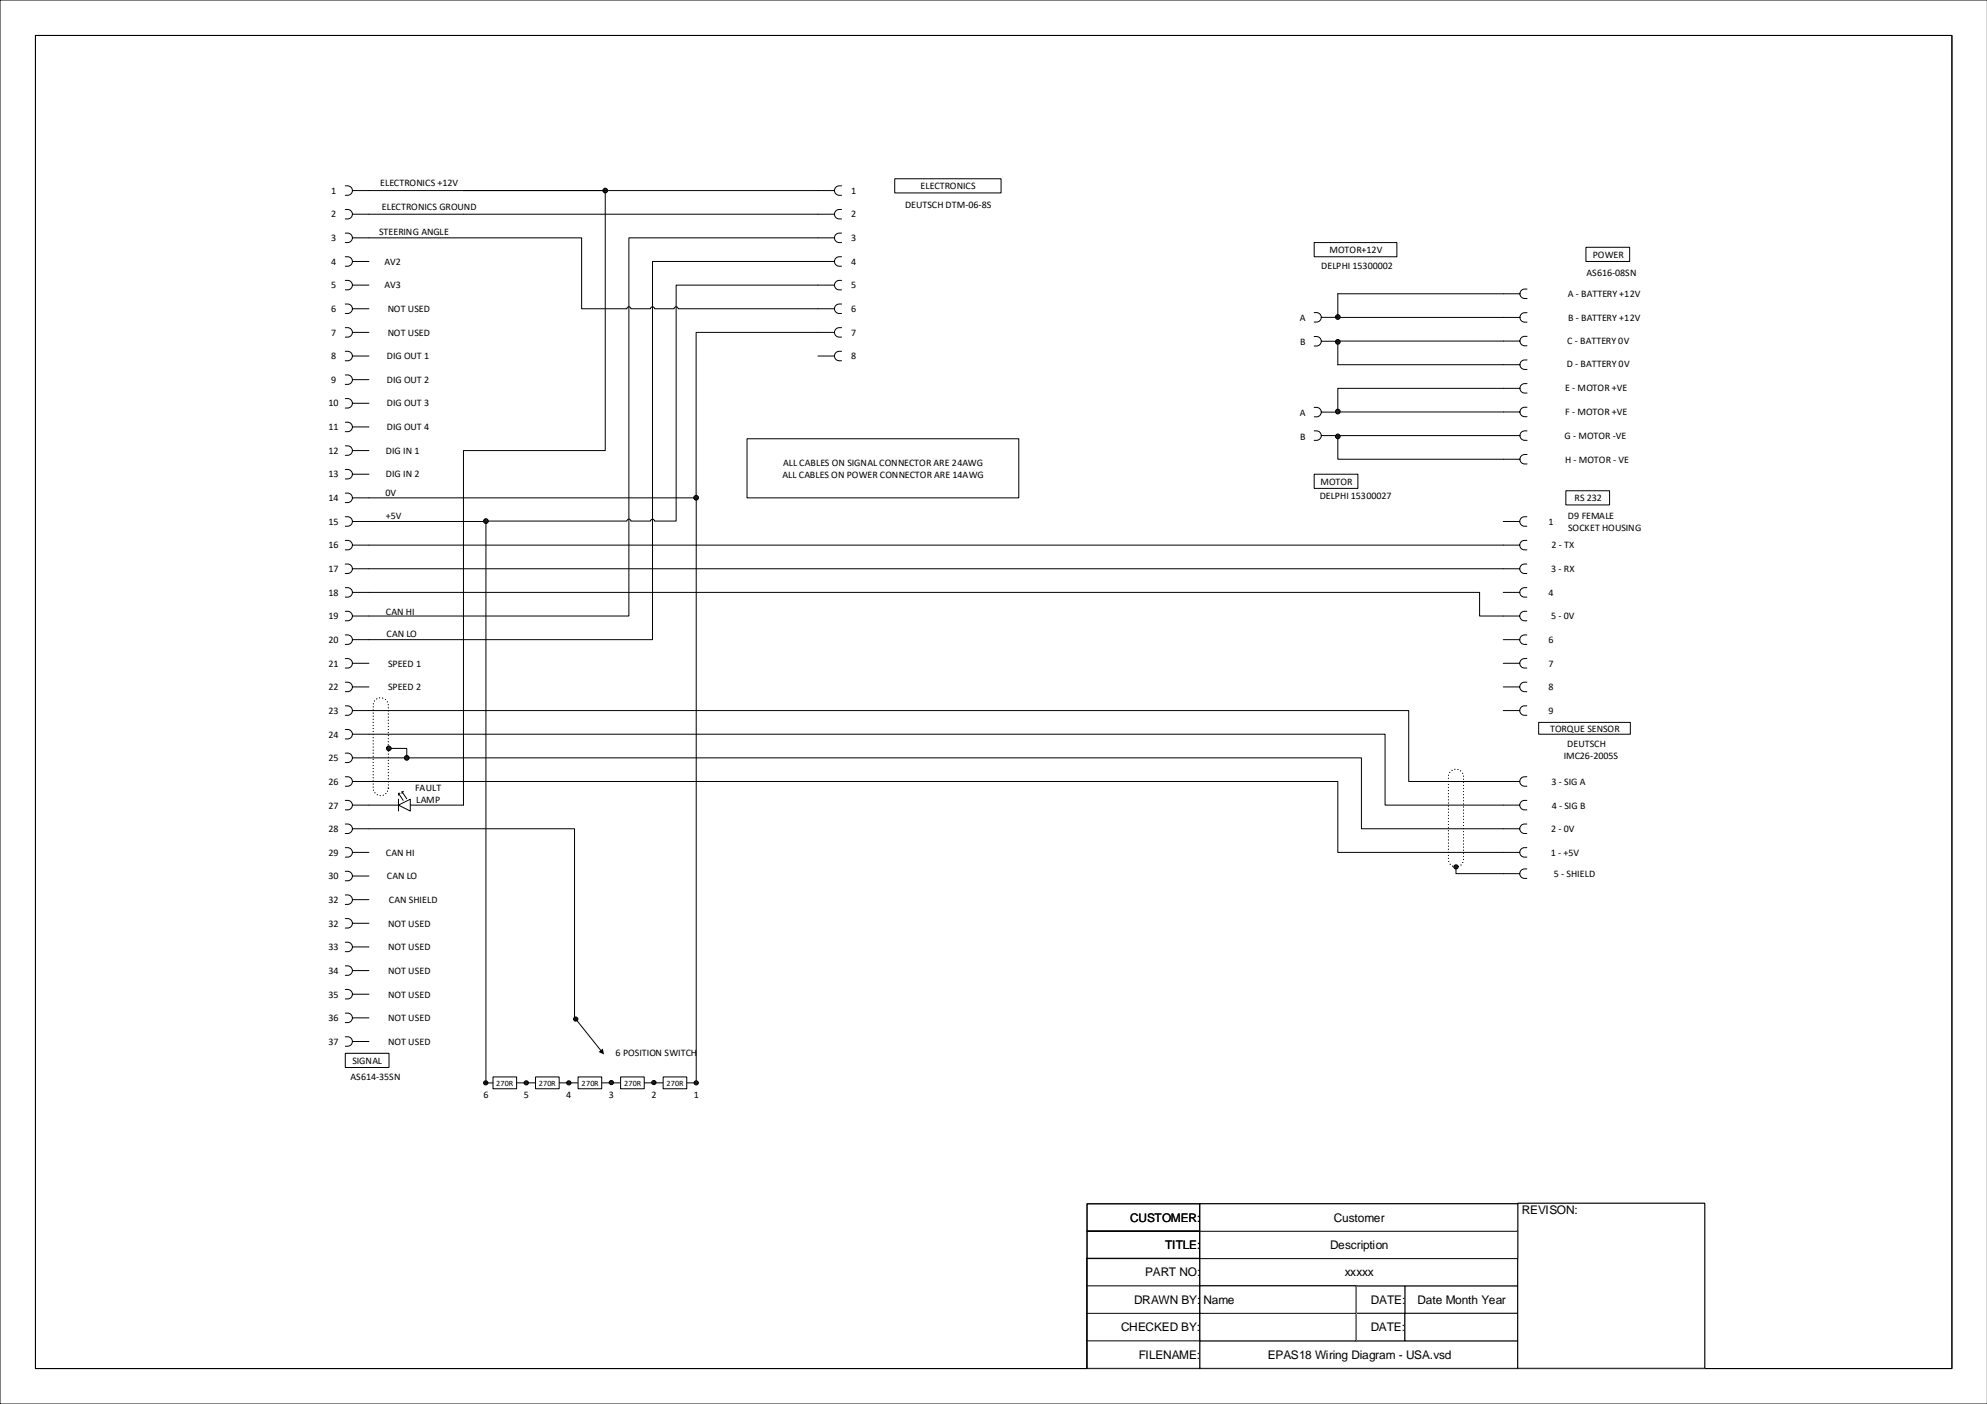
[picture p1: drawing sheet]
<svg xmlns="http://www.w3.org/2000/svg" width="841mm" height="594mm" viewBox="0 0 841 594" stroke-linecap="round" stroke-linejoin="round" font-family="sans-serif">
<path d="M840.9 0h-840.9v594h840.9M15 15h811v564h-811z" fill="none" stroke="#000" stroke-width=".42"/>
<path d="M460 532.4h47.8v46.5h-47.8z" fill-rule="evenodd" fill="#fff"/>
<path d="M460 532.4h47.8v46.5h-47.8z" fill="none" stroke="#000" stroke-width=".42"/>
<path d="M507.8 532.4h134.5v46.5h-134.5z" fill-rule="evenodd" fill="#fff"/>
<path d="M507.8 532.4h134.5v46.5h-134.5zM460 544h182.3M460 555.6h182.3M460 567.3h182.3" fill="none" stroke="#000" stroke-width=".42"/>
<path d="M594.5 544h47.8v11.6h-47.8z" fill-rule="evenodd" fill="#fff"/>
<path d="M594.5 544h47.8v11.6h-47.8z" fill="none" stroke="#000" stroke-width=".42"/>
<path d="M594.5 555.6h47.8v11.7h-47.8z" fill-rule="evenodd" fill="#fff"/>
<path d="M594.5 555.6h47.8v11.7h-47.8z" fill="none" stroke="#000" stroke-width=".42"/>
<path d="M573.9 544h20.6v11.6h-20.6z" fill-rule="evenodd" fill="#fff"/>
<path d="M573.9 544h20.6v11.6h-20.6z" fill="none" stroke="#000" stroke-width=".42"/>
<path d="M573.8 555.6h20.6v11.7h-20.6z" fill-rule="evenodd" fill="#fff"/>
<path d="M573.8 555.6h20.6v11.7h-20.6z" fill="none" stroke="#000" stroke-width=".42"/>
<path d="M507.8 532.4h134.5v11.6h-134.5z" fill-rule="evenodd" fill="#fff"/>
<path d="M507.8 532.4h134.5v11.6h-134.5z" fill="none" stroke="#000" stroke-width=".42"/>
<path d="M507.8 555.6h66.1v11.7h-66.1z" fill-rule="evenodd" fill="#fff"/>
<path d="M507.8 555.6h66.1v11.7h-66.1z" fill="none" stroke="#000" stroke-width=".42"/>
<path d="M507.8 544h66.1v11.6h-66.1z" fill-rule="evenodd" fill="#fff"/>
<path d="M507.8 544h66.1v11.6h-66.1z" fill="none" stroke="#000" stroke-width=".42"/>
<path d="M642.3 509.1h79.1v69.8h-79.1z" fill-rule="evenodd" fill="#fff"/>
<path d="M642.3 509.1h79.1v69.8h-79.1zM460 520.8h47.8v11.7h-47.8zM460 532.3v46.5" fill="none" stroke="#000" stroke-width=".42"/>
<path d="M507.8 520.8h134.5v11.7h-134.5z" fill-rule="evenodd" fill="#fff"/>
<path d="M460 509.3h47.8v11.6h-47.8zM507.8 520.8h134.5v11.7h-134.5z" fill="none" stroke="#000" stroke-width=".42"/>
<path d="M507.8 509.3h134.5v11.6h-134.5z" fill-rule="evenodd" fill="#fff"/>
<path d="M507.8 509.3h134.5v11.6h-134.5z" fill="none" stroke="#000" stroke-width=".42"/>
<path d="M460 532.4h47.8v46.5h-47.8z" fill-rule="evenodd" fill="#fff"/>
<path d="M460 532.4h47.8v46.5h-47.8z" fill="none" stroke="#000" stroke-width=".42"/>
<path d="M507.8 532.4h134.5v46.5h-134.5z" fill-rule="evenodd" fill="#fff"/>
<path d="M507.8 532.4h134.5v46.5h-134.5zM460 544h182.3M460 555.6h182.3M460 567.3h182.3" fill="none" stroke="#000" stroke-width=".42"/>
<path d="M594.5 544h47.8v11.6h-47.8z" fill-rule="evenodd" fill="#fff"/>
<path d="M594.5 544h47.8v11.6h-47.8z" fill="none" stroke="#000" stroke-width=".42"/>
<path d="M594.5 555.6h47.8v11.7h-47.8z" fill-rule="evenodd" fill="#fff"/>
<path d="M594.5 555.6h47.8v11.7h-47.8z" fill="none" stroke="#000" stroke-width=".42"/>
<path d="M573.9 544h20.6v11.6h-20.6z" fill-rule="evenodd" fill="#fff"/>
<path d="M573.9 544h20.6v11.6h-20.6z" fill="none" stroke="#000" stroke-width=".42"/>
<path d="M573.8 555.6h20.6v11.7h-20.6z" fill-rule="evenodd" fill="#fff"/>
<path d="M573.8 555.6h20.6v11.7h-20.6z" fill="none" stroke="#000" stroke-width=".42"/>
<path d="M507.8 532.4h134.5v11.6h-134.5z" fill-rule="evenodd" fill="#fff"/>
<path d="M507.8 532.4h134.5v11.6h-134.5z" fill="none" stroke="#000" stroke-width=".42"/>
<path d="M507.8 555.6h66.1v11.7h-66.1z" fill-rule="evenodd" fill="#fff"/>
<path d="M507.8 555.6h66.1v11.7h-66.1z" fill="none" stroke="#000" stroke-width=".42"/>
<path d="M507.8 544h66.1v11.6h-66.1z" fill-rule="evenodd" fill="#fff"/>
<path d="M507.8 544h66.1v11.6h-66.1z" fill="none" stroke="#000" stroke-width=".42"/>
<path d="M642.3 509.1h79.1v69.8h-79.1z" fill-rule="evenodd" fill="#fff"/>
<path d="M642.3 509.1h79.1v69.8h-79.1zM460 520.8h47.8v11.7h-47.8zM460 532.3v46.5" fill="none" stroke="#000" stroke-width=".42"/>
<path d="M507.8 520.8h134.5v11.7h-134.5z" fill-rule="evenodd" fill="#fff"/>
<path d="M460 509.3h47.8v11.6h-47.8zM507.8 520.8h134.5v11.7h-134.5z" fill="none" stroke="#000" stroke-width=".42"/>
<path d="M507.8 509.3h134.5v11.6h-134.5z" fill-rule="evenodd" fill="#fff"/>
<g fill="none" stroke="#000" stroke-width=".42">
<path d="M146.1 78.6a2.17 2.17 0 0 1 3 2 2.17 2.17 0 0 1-3 2M146.1 88.6a2.17 2.17 0 0 1 3 2 2.17 2.17 0 0 1-3 2M146.1 98.6a2.17 2.17 0 0 1 3 2 2.17 2.17 0 0 1-3 2M149.1 80.6h107M149.1 90.6h47M146.1 118.6a2.17 2.17 0 0 1 3 2 2.17 2.17 0 0 1-3 2M146.1 108.6a2.17 2.17 0 0 1 3 2 2.17 2.17 0 0 1-3 2M149.1 110.6h7M149.1 100.6h7M146.1 128.6a2.17 2.17 0 0 1 3 2 2.17 2.17 0 0 1-3 2M146.1 138.6a2.17 2.17 0 0 1 3 2 2.17 2.17 0 0 1-3 2M149.1 130.6h7"/>
<path d="M149.1 120.6h7M146.1 158.6a2.17 2.17 0 0 1 3 2 2.17 2.17 0 0 1-3 2M146.1 148.6a2.17 2.17 0 0 1 3 2 2.17 2.17 0 0 1-3 2M149.1 150.6h7M149.1 140.6h7M146.1 168.6a2.17 2.17 0 0 1 3 2 2.17 2.17 0 0 1-3 2M146.1 178.6a2.17 2.17 0 0 1 3 2 2.17 2.17 0 0 1-3 2M149.1 170.6h7M149.1 160.6h7M146.1 188.6a2.17 2.17 0 0 1 3 2 2.17 2.17 0 0 1-3 2M146.1 198.6a2.17 2.17 0 0 1 3 2 2.17 2.17 0 0 1-3 2M149.1 180.6h7"/>
<path d="M149.1 190.6h7M146.1 218.6a2.17 2.17 0 0 1 3 2 2.17 2.17 0 0 1-3 2M146.1 208.6a2.17 2.17 0 0 1 3 2 2.17 2.17 0 0 1-3 2M149.1 210.6h7M149.1 200.6h7M646.1 218.6a2.17 2.17 0 0 0-3 2 2.17 2.17 0 0 0 3 2M146.1 228.6a2.17 2.17 0 0 1 3 2 2.17 2.17 0 0 1-3 2M146.1 238.6a2.17 2.17 0 0 1 3 2 2.17 2.17 0 0 1-3 2M149.1 230.6h494M149.1 220.6h7M636.1 220.6h7M646.1 238.6a2.17 2.17 0 0 0-3 2 2.17 2.17 0 0 0 3 2"/>
<path d="M646.1 228.6a2.17 2.17 0 0 0-3 2 2.17 2.17 0 0 0 3 2M146.1 258.6a2.17 2.17 0 0 1 3 2 2.17 2.17 0 0 1-3 2M146.1 248.6a2.17 2.17 0 0 1 3 2 2.17 2.17 0 0 1-3 2M149.1 250.6h477v10h17M149.1 240.6h494M636.1 250.6h7M646.1 258.6a2.17 2.17 0 0 0-3 2 2.17 2.17 0 0 0 3 2M646.1 248.6a2.17 2.17 0 0 0-3 2 2.17 2.17 0 0 0 3 2M146.1 268.6a2.17 2.17 0 0 1 3 2 2.17 2.17 0 0 1-3 2M146.1 278.6a2.17 2.17 0 0 1 3 2 2.17 2.17 0 0 1-3 2M149.1 270.6h7M149.1 260.6h7"/>
<path d="M636.1 270.6h7M646.1 278.6a2.17 2.17 0 0 0-3 2 2.17 2.17 0 0 0 3 2M646.1 268.6a2.17 2.17 0 0 0-3 2 2.17 2.17 0 0 0 3 2M146.1 288.6a2.17 2.17 0 0 1 3 2 2.17 2.17 0 0 1-3 2M146.1 298.6a2.17 2.17 0 0 1 3 2 2.17 2.17 0 0 1-3 2M149.1 280.6h7M149.1 290.6h7M636.1 280.6h7M636.1 290.6h7M646.1 298.6a2.17 2.17 0 0 0-3 2 2.17 2.17 0 0 0 3 2M646.1 288.6a2.17 2.17 0 0 0-3 2 2.17 2.17 0 0 0 3 2M146.1 318.6a2.17 2.17 0 0 1 3 2 2.17 2.17 0 0 1-3 2"/>
<path d="M146.1 308.6a2.17 2.17 0 0 1 3 2 2.17 2.17 0 0 1-3 2M149.1 310.6h7M149.1 300.6h7M636.1 300.6h7M146.1 328.6a2.17 2.17 0 0 1 3 2 2.17 2.17 0 0 1-3 2M146.1 338.6a2.17 2.17 0 0 1 3 2 2.17 2.17 0 0 1-3 2M149.1 330.6h7M149.1 320.6h7M146.1 358.6a2.17 2.17 0 0 1 3 2 2.17 2.17 0 0 1-3 2M146.1 348.6a2.17 2.17 0 0 1 3 2 2.17 2.17 0 0 1-3 2M149.1 350.6h7M149.1 340.6h7"/>
<path d="M146.1 368.6a2.17 2.17 0 0 1 3 2 2.17 2.17 0 0 1-3 2M146.1 378.6a2.17 2.17 0 0 1 3 2 2.17 2.17 0 0 1-3 2M149.1 370.6h7M149.1 360.6h7M146.1 398.6a2.17 2.17 0 0 1 3 2 2.17 2.17 0 0 1-3 2M146.1 388.6a2.17 2.17 0 0 1 3 2 2.17 2.17 0 0 1-3 2M149.1 390.6h7M149.1 380.6h7M146.1 418.6a2.17 2.17 0 0 1 3 2 2.17 2.17 0 0 1-3 2M146.1 408.6a2.17 2.17 0 0 1 3 2 2.17 2.17 0 0 1-3 2M149.1 410.6h7M149.1 400.6h7"/>
<path d="M146.1 438.6a2.17 2.17 0 0 1 3 2 2.17 2.17 0 0 1-3 2M146.1 428.6a2.17 2.17 0 0 1 3 2 2.17 2.17 0 0 1-3 2M149.1 430.6h7M149.1 420.6h7M149.1 440.6h7M507.8 509.3h134.5v11.6h-134.5z"/>
</g>
<path d="M208.6 455.6h10v5h-10z" fill-rule="evenodd" fill="#fff"/>
<path d="M208.6 455.6h10v5h-10zM218.6 458.1h8M236.6 458.1h8M254.6 458.1h8M272.6 458.1h8" fill="none" stroke="#000" stroke-width=".42"/>
<path d="M280.6 455.6h10v5h-10z" fill-rule="evenodd" fill="#fff"/>
<path d="M280.6 455.6h10v5h-10z" fill="none" stroke="#000" stroke-width=".42"/>
<path d="M262.6 455.6h10v5h-10z" fill-rule="evenodd" fill="#fff"/>
<path d="M262.6 455.6h10v5h-10z" fill="none" stroke="#000" stroke-width=".42"/>
<path d="M244.6 455.6h10v5h-10z" fill-rule="evenodd" fill="#fff"/>
<path d="M244.6 455.6h10v5h-10z" fill="none" stroke="#000" stroke-width=".42"/>
<path d="M226.6 455.6h10v5h-10z" fill-rule="evenodd" fill="#fff"/>
<path d="M226.6 455.6h10v5h-10z" fill="none" stroke="#000" stroke-width=".42"/>
<circle cx="205.6" cy="458.1" r=".9" fill="#1a1a1a"/>
<circle cx="205.6" cy="458.1" r=".9" fill="none" stroke="#000" stroke-width=".42"/>
<circle cx="222.7" cy="458.1" r=".91" fill="#1a1a1a"/>
<circle cx="222.7" cy="458.1" r=".91" fill="none" stroke="#000" stroke-width=".42"/>
<circle cx="240.7" cy="458.1" r=".9" fill="#1a1a1a"/>
<circle cx="240.7" cy="458.1" r=".9" fill="none" stroke="#000" stroke-width=".42"/>
<circle cx="258.7" cy="458" r=".9" fill="#1a1a1a"/>
<circle cx="258.7" cy="458" r=".9" fill="none" stroke="#000" stroke-width=".42"/>
<circle cx="276.7" cy="458" r=".91" fill="#1a1a1a"/>
<circle cx="276.7" cy="458" r=".91" fill="none" stroke="#000" stroke-width=".42"/>
<circle cx="294.6" cy="458.1" r=".9" fill="#1a1a1a"/>
<circle cx="294.6" cy="458.1" r=".9" fill="none" stroke="#000" stroke-width=".42"/>
<circle cx="243.6" cy="431.1" r=".9" fill="#1a1a1a"/>
<g fill="none" stroke="#000" stroke-width=".42">
<path d="M156.1 210.6h138.5v246.5M156.1 220.6h49.5v236.5M636.1 330.6h7M646.1 328.6a2.17 2.17 0 0 0-3 2 2.17 2.17 0 0 0 3 2M646.1 338.6a2.17 2.17 0 0 0-3 2 2.17 2.17 0 0 0 3 2M156.1 350.6h87v80M636.1 350.6h7M636.1 340.6h7M646.1 358.6a2.17 2.17 0 0 0-3 2 2.17 2.17 0 0 0 3 2M646.1 348.6a2.17 2.17 0 0 0-3 2 2.17 2.17 0 0 0 3 2M636.1 360.6h7M636.1 369.6h7"/>
<path d="M646.1 367.6a2.17 2.17 0 0 0-3 2 2.17 2.17 0 0 0 3 2M243.6 431.1l10.8 13.5M205.3 458.1h3.3M290.7 458.1h3.3"/>
<circle cx="243.6" cy="431.1" r=".9"/>
</g>
<path d="M253.3 445.1l1.8-1.5 .5 2.5z" fill="#000"/>
<path d="M613.9 326.4a3.2 3.2 0 0 1 3.5-.7 3.2 3.2 0 0 1 1.9 2.9v35a3.2 3.2 0 0 1-3.2 3.2 3.2 3.2 0 0 1-3.2-3.2v-35l.3-1.2z" fill="none" stroke="#000" stroke-width=".42" stroke-dasharray="0 1.3"/>
<circle cx="616.1" cy="366.8" r=".91" fill="#1a1a1a"/>
<g fill="none" stroke="#000" stroke-width=".42">
<path d="M156.1 300.6h440v30h40M156.1 310.6h430v30h50M156.1 320.6h420v30h60M156.1 330.6h410v30h70M616.1 367.6v2h20"/>
<circle cx="616.1" cy="366.8" r=".91"/>
</g>
<path d="M651.1 305.6h38.8v5h-38.8z" fill-rule="evenodd" fill="#fff"/>
<path d="M651.1 305.6h38.8v5h-38.8z" fill="none" stroke="#000" stroke-width=".42"/>
<path d="M662.6 207.6h18.5v6h-18.5z" fill-rule="evenodd" fill="#fff"/>
<path d="M256.1 80.6v110h-60v150h-22.5M662.6 207.6h18.5v6h-18.5zM168.6 338.1v5M168.6 335.6l2 3M169.3 335.6h-.7v.8M170.1 334.9l2 3.1M170.8 334.9h-.7v.8M156.1 340.6h12.5l5-2.5v5l-5-2.5" fill="none" stroke="#000" stroke-width=".42"/>
<circle cx="256.1" cy="80.6" r="1" fill="#1a1a1a"/>
<g fill="none" stroke="#000" stroke-width=".42">
<path d="M636.2 124.3h7M636.2 134.3h7M646.2 122.3a2.17 2.17 0 0 0-3 2 2.17 2.17 0 0 0 3 2M646.2 132.3a2.17 2.17 0 0 0-3 2 2.17 2.17 0 0 0 3 2M636.2 154.3h7M636.2 144.3h7M646.2 152.3a2.17 2.17 0 0 0-3 2 2.17 2.17 0 0 0 3 2M646.2 142.3a2.17 2.17 0 0 0-3 2 2.17 2.17 0 0 0 3 2M636.2 174.3h7M636.2 164.3h7M646.2 172.3a2.17 2.17 0 0 0-3 2 2.17 2.17 0 0 0 3 2M646.2 162.3a2.17 2.17 0 0 0-3 2 2.17 2.17 0 0 0 3 2"/>
<path d="M636.2 194.3h7M636.2 184.3h7M646.2 192.3a2.17 2.17 0 0 0-3 2 2.17 2.17 0 0 0 3 2M646.2 182.3a2.17 2.17 0 0 0-3 2 2.17 2.17 0 0 0 3 2"/>
<circle cx="256.1" cy="80.6" r="1"/>
</g>
<path d="M671.1 104.6h18.5v6h-18.5z" fill-rule="evenodd" fill="#fff"/>
<path d="M671.1 104.6h18.5v6h-18.5z" fill="none" stroke="#000" stroke-width=".42"/>
<path d="M146.1 445.6h18.5v6h-18.5z" fill-rule="evenodd" fill="#fff"/>
<path d="M556.1 172.4a2.17 2.17 0 0 1 3 2 2.17 2.17 0 0 1-3 2M566.1 174.3h70.1M636.2 164.3h-70.1v10.1h-7M556.1 182.3a2.17 2.17 0 0 1 3 2 2.17 2.17 0 0 1-3 2M559.1 184.3h77.1M566.1 184.3v10h70.1M146.1 445.6h18.5v6h-18.5z" fill="none" stroke="#000" stroke-width=".42"/>
<circle cx="566.1" cy="184.6" r="1" fill="#1a1a1a"/>
<circle cx="566.1" cy="184.6" r="1" fill="none" stroke="#000" stroke-width=".42"/>
<circle cx="566.1" cy="174.1" r="1" fill="#1a1a1a"/>
<circle cx="566.1" cy="174.1" r="1" fill="none" stroke="#000" stroke-width=".42"/>
<path d="M556.1 200.6h18.5v6h-18.5z" fill-rule="evenodd" fill="#fff"/>
<path d="M566.1 154.3h70.1M636.2 144.3h-70.1v10.1M556.1 200.6h18.5v6h-18.5z" fill="none" stroke="#000" stroke-width=".42"/>
<circle cx="566.1" cy="144.6" r="1" fill="#1a1a1a"/>
<g fill="none" stroke="#000" stroke-width=".42">
<path d="M566.1 124.2v10.1h70.1M566.1 124.3h70.1"/>
<circle cx="566.1" cy="144.6" r="1"/>
</g>
<circle cx="566.1" cy="134.1" r="1" fill="#1a1a1a"/>
<g fill="none" stroke="#000" stroke-width=".42">
<path d="M164.5 316.6h7.6v4"/>
<circle cx="566.1" cy="134.1" r="1"/>
</g>
<path d="M158.9 296.2a3.2 3.2 0 0 1 3.4-.7 3.2 3.2 0 0 1 2 2.9v35a3.2 3.2 0 0 1-3.2 3.2 3.2 3.2 0 0 1-3.2-3.2v-35l.3-1.2z" fill="none" stroke="#000" stroke-width=".42" stroke-dasharray="0 1.3"/>
<circle cx="164.5" cy="316.6" r="1" fill="#1a1a1a"/>
<circle cx="164.5" cy="316.6" r="1" fill="none" stroke="#000" stroke-width=".42"/>
<circle cx="172.1" cy="320.6" r="1" fill="#1a1a1a"/>
<circle cx="172.1" cy="320.6" r="1" fill="none" stroke="#000" stroke-width=".42"/>
<path d="M316.1 185.6h115v25h-115z" fill-rule="evenodd" fill="#fff"/>
<path d="M556.1 132.2a2.17 2.17 0 0 1 3 2 2.17 2.17 0 0 1-3 2M559.1 134.2h7M556.1 142.4a2.17 2.17 0 0 1 3 2 2.17 2.17 0 0 1-3 2M559.1 144.4h7M316.1 185.6h115v25h-115z" fill="none" stroke="#000" stroke-width=".42"/>
<path d="M556.1 102.6h35v6h-35z" fill-rule="evenodd" fill="#fff"/>
<path d="M356.1 78.6a2.17 2.17 0 0 0-3 2 2.17 2.17 0 0 0 3 2M196.1 90.6h157M196.1 80.6h157M356.1 88.6a2.17 2.17 0 0 0-3 2 2.17 2.17 0 0 0 3 2M556.1 102.6h35v6h-35z" fill="none" stroke="#000" stroke-width=".42"/>
<path d="M378.6 75.6h45v6h-45z" fill-rule="evenodd" fill="#fff"/>
<g fill="none" stroke="#000" stroke-width=".42">
<path d="M378.6 75.6h45v6h-45zM356.1 98.6a2.17 2.17 0 0 0-3 2 2.17 2.17 0 0 0 3 2M353.1 100.6h-87v160h-110M353.1 110.6h-77v160h-120M356.1 118.6a2.17 2.17 0 0 0-3 2 2.17 2.17 0 0 0 3 2M356.1 108.6a2.17 2.17 0 0 0-3 2 2.17 2.17 0 0 0 3 2M346.1 130.6h7M346.1 120.6h7M356.1 138.6a2.17 2.17 0 0 0-3 2 2.17 2.17 0 0 0 3 2M356.1 128.6a2.17 2.17 0 0 0-3 2 2.17 2.17 0 0 0 3 2M346.1 150.6h7M346.1 140.6h7"/>
<path d="M356.1 148.6a2.17 2.17 0 0 0-3 2 2.17 2.17 0 0 0 3 2"/>
</g>
<circle cx="205.6" cy="220.5" r="1" fill="#1a1a1a"/>
<g fill="none" stroke="#000" stroke-width=".42">
<path d="M156.1 100.6h90v30h19.2a.83 .83 0 0 1 .8-.8 .83 .83 0 0 1 .9 .8h8.3a.83 .83 0 0 1 .8-.8 .83 .83 0 0 1 .9 .8h8.3a.83 .83 0 0 1 .8-.8 .83 .83 0 0 1 .9 .8h59.1M346.1 120.6h-60v99.9h-9.1a.83 .83 0 0 0-.9-.9 .83 .83 0 0 0-.8 .9h-8.3a.83 .83 0 0 0-.9-.9 .83 .83 0 0 0-.8 .9h-58.7"/>
<circle cx="205.6" cy="220.5" r="1"/>
</g>
<circle cx="294.6" cy="210.6" r="1" fill="#1a1a1a"/>
<g fill="none" stroke="#000" stroke-width=".42">
<path d="M346.1 140.6h-51.5v69"/>
<circle cx="294.6" cy="210.6" r="1"/>
</g>
<g font-size="5">
<text x="644" y="513.8">REVISON:</text>
<text x="478.3" y="516.8">CUSTOMER:</text>
<text x="564.5" y="516.8">Customer</text>
<text x="493.1" y="528.4">TITLE:</text>
<text x="562.9" y="528.4">Description</text>
<text x="484.6" y="539.9">PART NO:</text>
<text x="569" y="539.9">xxxxx</text>
<text x="479.9" y="551.6">DRAWN BY:</text>
<text x="509.3" y="551.6">Name</text>
<text x="580.1" y="551.6">DATE:</text>
<text x="599.9" y="551.6">Date Month Year</text>
<text x="474.5" y="563.2">CHECKED BY:</text>
<text x="580.1" y="563.2">DATE:</text>
<text x="481.9" y="574.8">FILENAME:</text>
<text x="536.5" y="574.9">EPAS18 Wiring Diagram - USA.vsd</text>
</g>
<g font-size="4.2">
<text x="140.1" y="81.9">1</text>
<text x="160.9" y="78.7">ELECTRONICS +12V</text>
<text x="360.2" y="81.9">1</text>
<text x="389.6" y="79.9">ELECTRONICS</text>
<text x="161.6" y="88.9">ELECTRONICS GROUND</text>
<text x="383" y="87.9">DEUTSCH DTM-06-8S</text>
<text x="140.1" y="91.9">2</text>
<text x="360.2" y="91.9">2</text>
<text x="140.1" y="101.9">3</text>
<text x="160.4" y="99.3">STEERING ANGLE</text>
<text x="360.2" y="101.9">3</text>
<text x="562.6" y="106.9">MOTOR+12V</text>
<text x="140.1" y="111.9">4</text>
<text x="162.7" y="111.9">AV2</text>
<text x="360.2" y="111.9">4</text>
<text x="559.1" y="113.9">DELPHI 15300002</text>
<text x="674" y="108.9">POWER</text>
<text x="671.4" y="116.9">AS616-08SN</text>
<text x="140.1" y="121.9">5</text>
<text x="162.7" y="121.9">AV3</text>
<text x="360.2" y="121.9">5</text>
<text x="663.5" y="125.4">A - BATTERY +12V</text>
<text x="140.1" y="132">6</text>
<text x="164.1" y="132">NOT USED</text>
<text x="360.2" y="132">6</text>
<text x="550.1" y="135.9">A</text>
<text x="663.6" y="135.8">B - BATTERY +12V</text>
<text x="140.1" y="142">7</text>
<text x="164.1" y="142">NOT USED</text>
<text x="360.2" y="142">7</text>
<text x="550.1" y="146">B</text>
<text x="663.2" y="145.5">C - BATTERY 0V</text>
<text x="140.1" y="152">8</text>
<text x="163.7" y="152">DIG OUT 1</text>
<text x="360.2" y="152">8</text>
<text x="663" y="155.5">D - BATTERY 0V</text>
<text x="140.1" y="162">9</text>
<text x="163.7" y="162">DIG OUT 2</text>
<text x="662.3" y="165.5">E - MOTOR +VE</text>
<text x="139" y="172">10</text>
<text x="163.7" y="172">DIG OUT 3</text>
<text x="550.1" y="176">A</text>
<text x="662.4" y="175.8">F - MOTOR +VE</text>
<text x="139" y="182">11</text>
<text x="163.7" y="182">DIG OUT 4</text>
<text x="550.1" y="186">B</text>
<text x="662" y="185.8">G - MOTOR -VE</text>
<text x="139" y="192">12</text>
<text x="163.2" y="192">DIG IN 1</text>
<text x="331.4" y="196.9">ALL CABLES ON SIGNAL CONNECTOR ARE 24AWG</text>
<text x="662.3" y="196">H - MOTOR - VE</text>
<text x="139" y="202">13</text>
<text x="163.2" y="202">DIG IN 2</text>
<text x="331.1" y="202">ALL CABLES ON POWER CONNECTOR ARE 14AWG</text>
<text x="163.2" y="209.7">0V</text>
<text x="558.8" y="205">MOTOR</text>
<text x="139" y="212">14</text>
<text x="558.5" y="211">DELPHI 15300027</text>
<text x="666.3" y="212">RS 232</text>
<text x="139" y="222">15</text>
<text x="163.2" y="219.5">+5V</text>
<text x="655.3" y="222">1</text>
<text x="663.5" y="219.5">D9 FEMALE</text>
<text x="663.6" y="224.5">SOCKET HOUSING</text>
<text x="139" y="232">16</text>
<text x="656.5" y="232">2 - TX</text>
<text x="139" y="242">17</text>
<text x="656.4" y="242">3 - RX</text>
<text x="139" y="252">18</text>
<text x="655.3" y="252">4</text>
<text x="139" y="262">19</text>
<text x="163.3" y="260">CAN HI</text>
<text x="656.4" y="262">5 - 0V</text>
<text x="163.6" y="269.7">CAN LO</text>
<text x="139" y="272">20</text>
<text x="655.3" y="272">6</text>
<text x="139" y="282">21</text>
<text x="164.2" y="282">SPEED 1</text>
<text x="655.3" y="282">7</text>
<text x="139" y="292">22</text>
<text x="164.2" y="292">SPEED 2</text>
<text x="655.3" y="292">8</text>
<text x="139" y="302">23</text>
<text x="655.3" y="302">9</text>
<text x="656" y="309.5">TORQUE SENSOR</text>
<text x="139" y="312">24</text>
<text x="663.2" y="316.1">DEUTSCH</text>
<text x="139" y="322">25</text>
<text x="661.7" y="321.2">IMC26-2005S</text>
<text x="139" y="332">26</text>
<text x="175.7" y="334.7">FAULT</text>
<text x="656.6" y="332">3 - SIG A</text>
<text x="176.2" y="339.7">LAMP</text>
<text x="139" y="342.1">27</text>
<text x="656.7" y="342.1">4 - SIG B</text>
<text x="139" y="352.1">28</text>
<text x="656.4" y="352.1">2 - 0V</text>
<text x="139" y="362.1">29</text>
<text x="163.3" y="362.1">CAN HI</text>
<text x="656.3" y="362.1">1 - +5V</text>
<text x="657.6" y="371.1">5 - SHIELD</text>
<text x="139" y="372.1">30</text>
<text x="163.7" y="372.1">CAN LO</text>
<text x="139" y="382.1">32</text>
<text x="164.6" y="382.1">CAN SHIELD</text>
<text x="139" y="392.1">32</text>
<text x="164.2" y="392.1">NOT USED</text>
<text x="139" y="402.1">33</text>
<text x="164.2" y="402.1">NOT USED</text>
<text x="139" y="412.1">34</text>
<text x="164.2" y="412.1">NOT USED</text>
<text x="139" y="422.1">35</text>
<text x="164.2" y="422.1">NOT USED</text>
<text x="139" y="432.1">36</text>
<text x="164.2" y="432.1">NOT USED</text>
<text x="139" y="442.1">37</text>
<text x="164.2" y="442.1">NOT USED</text>
<text x="260.5" y="446.6">6 POSITION SWITCH</text>
<text x="149.1" y="450.1">SIGNAL</text>
<text x="148.4" y="456.9">AS614-35SN</text>
<text x="204.6" y="464.6">6</text>
<text x="221.6" y="464.6">5</text>
<text x="239.6" y="464.6">4</text>
<text x="257.6" y="464.6">3</text>
<text x="275.6" y="464.6">2</text>
<text x="293.6" y="464.6">1</text>
</g>
<g font-size="3.4">
<text x="210" y="459.4">270R</text>
<text x="228" y="459.4">270R</text>
<text x="246.1" y="459.4">270R</text>
<text x="264.1" y="459.4">270R</text>
<text x="282.1" y="459.4">270R</text>
</g>
</svg>
